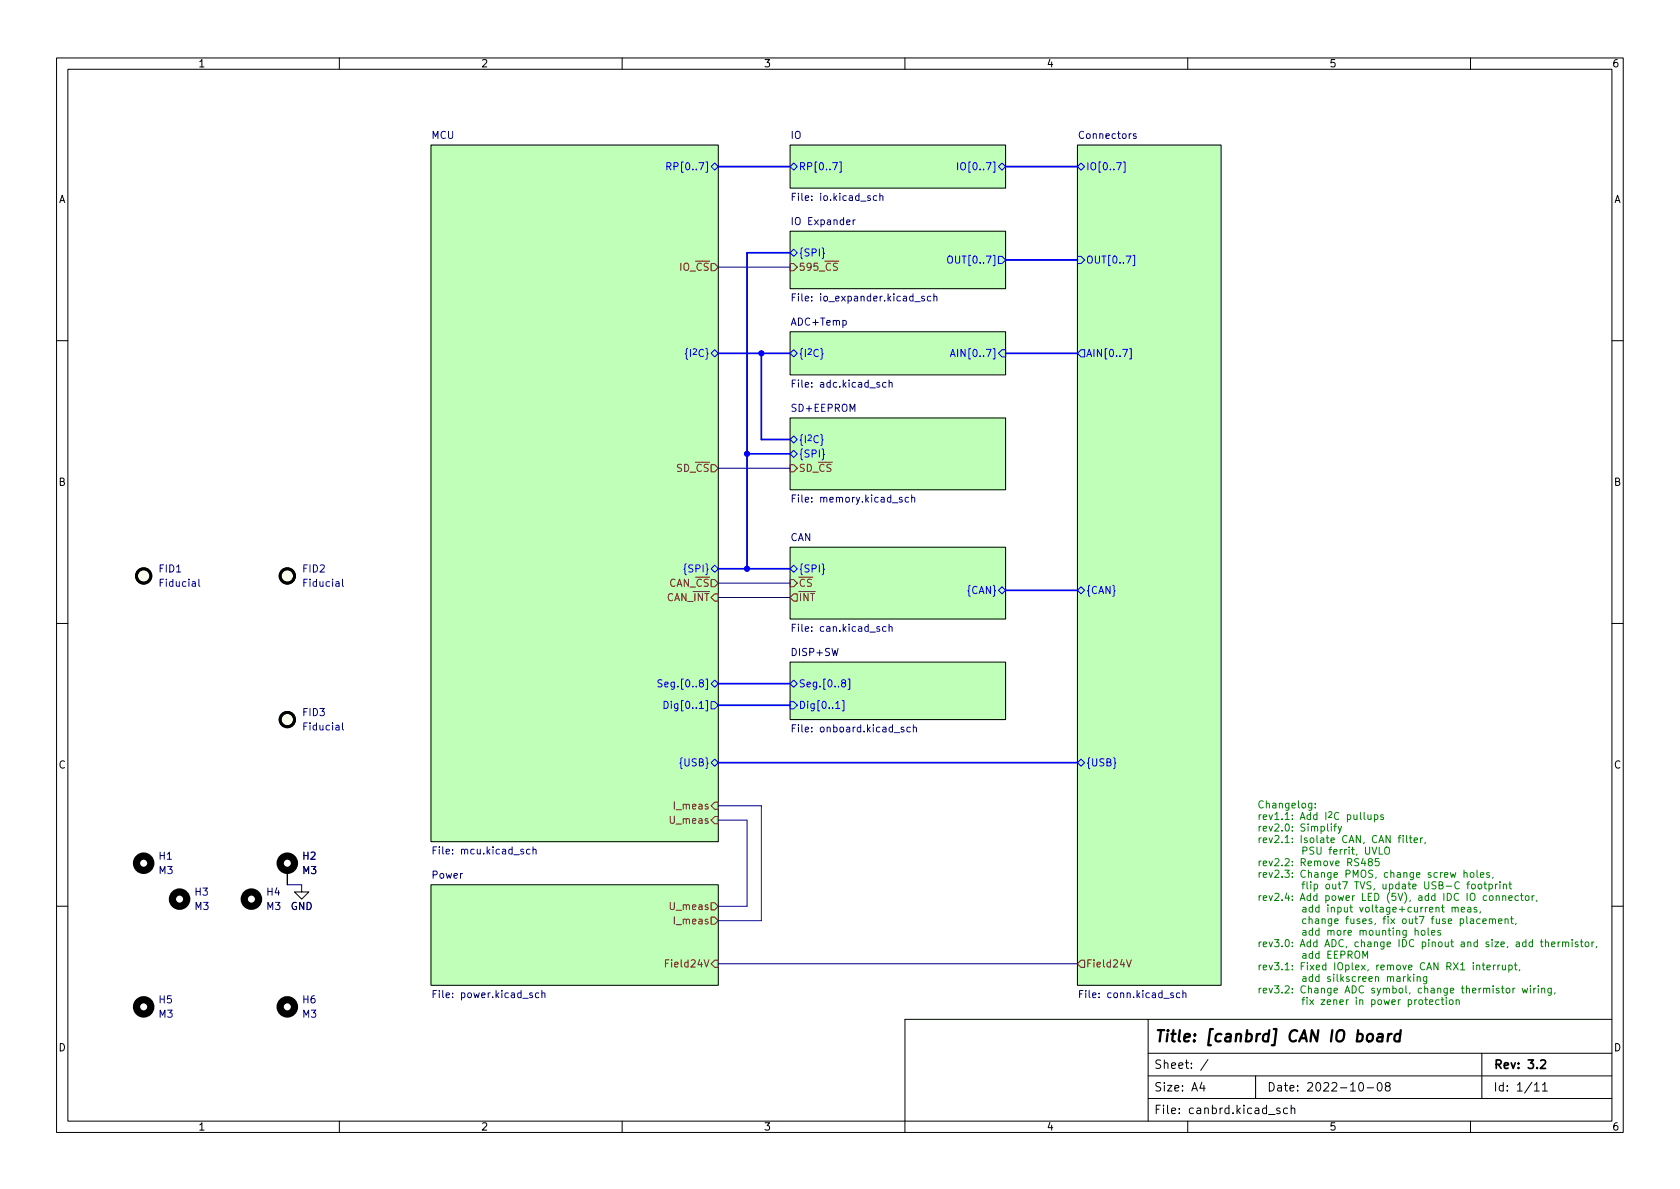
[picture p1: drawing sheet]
<svg xmlns="http://www.w3.org/2000/svg" width="297mm" height="210mm" viewBox="0 0 297 210" stroke-linecap="round" stroke-linejoin="round" font-family="sans-serif">
<g fill="none" stroke="#000" stroke-width=".18">
<path d="M10 10.2h277v190.1h-277zM12 12.2h273v186.1h-273zM60 10.2v2M110 10.2v2M160 10.2v2M210 10.2v2M260 10.2v2M76.2 25.6h50.8v123.2h-50.8zM139.7 25.6h38.1v7.7h-38.1zM190.5 25.6h25.4v148.6h-25.4zM139.7 58.7h38.1v7.6h-38.1zM139.7 40.9h38.1v10.1h-38.1z"/>
<path d="M10 60.2h2M139.7 73.9h38.1v12.7h-38.1zM285 60.2h2M139.7 96.8h38.1v12.7h-38.1zM10 110.2h2M139.7 117.1h38.1v10.1h-38.1zM285 110.2h2M50.8 153.9v2.6M53.3 156.5v1.2h1.3l-1.3 1.3-1.2-1.3h1.2M76.2 156.5h50.8v17.7h-50.8zM10 160.2h2M285 160.2h2"/>
<path d="M60 198.3v2M110 198.3v2M203 194.3h82M203 190.3h82M203 186.3h82M203 180.3v18M210 198.3v2M212.5 191.4l-.4 1h1M212.9 191.9v1M213.6 187.4l-1.3 1.9M222 190.3v4M224.3 197.1h1.1"/>
<path d="M226.3 196l-.4-.1-.2 .2 .1 .3 .5 .1v.4h-.6M227.6 196l-.4-.1-.3 .3v.4l.2 .3h.5M228.3 196.1l.2-.2 .4 .1v.9M228.3 195.4v1.5M240.4 191.5l.2-.1a.81 .81 0 0 1 .6 .7 .81 .81 0 0 1-.3 .8h-.2a.81 .81 0 0 1-.6-.6 .81 .81 0 0 1 .3-.8zM241.7 192.4h1.2M243.7 191.5l.2-.1a.81 .81 0 0 1 .5 .7 .81 .81 0 0 1-.3 .8h-.1a.81 .81 0 0 1-.6-.6 .81 .81 0 0 1 .3-.8zM245.2 192.1l-.3-.3 .1-.2 .2-.2 .4 .1 .2 .2-.1 .2-.6 .2-.2 .3 .1 .4 .2 .1h.3l.3-.3-.1-.4-.2-.1M260 198.3v2M262 186.3v8M271.3 191.9l.4-.5v1.5M271.3 192.9h.9"/>
<path d="M272.7 191.9l.4-.5v1.5M272.7 192.9h.9M285 180.3h-125v20"/>
</g>
<path d="M272.4 187.6l.6-.2 .2 .2 .1 .3-1 1h1" fill="none" stroke="#000" stroke-width=".3"/>
<path d="M243.7 182.9l.2-.1 .5 .1v1.3M244.5 183.3l-.7 .1a.4 .4 0 0 0-.3 .3 .4 .4 0 0 0 .2 .5l.7-.1M245.5 182.8l-.2 1.4M246.1 182.8l-.4 .1-.3 .3M247.6 182.9a.66 .66 0 0 0-1 .3l-.1 .6 .2 .3 .1 .1 .6-.1M247.7 182.2l-.3 2" fill="none" stroke="#000" stroke-width=".4"/>
<g fill="#c0ffb8" stroke="#c0ffb8" stroke-width=".18">
<path d="M190.5 25.6h25.4v148.6h-25.4z"/>
<path d="M139.7 117.1h38.1v10.1h-38.1z"/>
<path d="M139.7 96.8h38.1v12.7h-38.1z"/>
<path d="M76.2 156.5h50.8v17.7h-50.8z"/>
<path d="M76.2 25.6h50.8v123.2h-50.8z"/>
<path d="M139.7 58.7h38.1v7.6h-38.1z"/>
<path d="M139.7 25.6h38.1v7.7h-38.1z"/>
<path d="M139.7 40.9h38.1v10.1h-38.1z"/>
<path d="M139.7 73.9h38.1v12.7h-38.1z"/>
</g>
<g fill="none" stroke="#00f" stroke-width=".18">
<path d="M117.9 29.4h.6l.1-.2v-.3l-.7-.1v1.2M118.2 29.4l.4 .6M125.7 29.5l.7-.7 .6 .7-.6 .6zM139.7 29.5l.6-.7 .7 .7-.7 .6zM147.2 28.8h.9l-.6 1.2M148.4 28.6h.3v1.9h-.3M169.3 28.8v1.2M169.9 28.9l.3-.1a.43 .43 0 0 1 .5 .4v.4a.42 .42 0 0 1-.4 .5 .42 .42 0 0 1-.4-.5zM176.5 29.5l.7-.7 .6 .7-.6 .6zM190.5 29.5l.6-.7 .7 .7-.7 .6zM198.6 28.6h.3v1.9h-.3M139.7 44.7l.6-.6 .7 .6-.7 .6z"/>
<path d="M145.3 43.8l.3 .2v.6l.2 .2-.2 .2v.6l-.3 .2M167.7 45.3h.2a.43 .43 0 0 1 .5 .4v.4a.42 .42 0 0 1-.4 .5 .42 .42 0 0 1-.4-.5v-.4zM176.5 45.3h.7l.6 .7-.6 .6h-.7zM190.5 45.3h.6l.7 .7-.7 .6h-.6zM200.3 45.2h.3v1.8h-.3M125.7 62.5l.7-.7 .6 .7-.6 .6zM139.7 62.5l.6-.7 .7 .7-.7 .6zM139.7 77.7l.6-.6 .7 .6-.7 .7zM145.3 79.4l.3 .2v.6l.2 .1-.2 .2v.6l-.3 .2M168 63.1l.5-1.3 .4 1.3M168.2 62.7h.6M177.2 61.8h.6v1.3h-.6l-.7-.6z"/>
<path d="M191.1 61.8h.7v1.3h-.7l-.6-.6zM198.5 61.8h.9l-.6 1.3M199.7 61.7h.3v1.8h-.3M139.7 80.3l.6-.7 .7 .7-.7 .6zM145.3 99.7l.3 .2v.6l.2 .2-.2 .2v.6l-.3 .1M125.7 100.6l.7-.7 .6 .7-.6 .6zM139.7 100.6l.6-.7 .7 .7-.7 .6zM176.5 104.4l.7-.6 .6 .6-.6 .6zM190.5 104.4l.6-.6 .7 .6-.7 .6zM117.1 120.3l-.5-.1-.2 .1v.4l.5 .2 .2 .3-.3 .3-.5-.1M117.4 124a.64 .64 0 0 1 .8 .6 .64 .64 0 0 1-.8 .7zM125.7 134.9l.7-.7 .6 .7-.6 .6z"/>
<path d="M125.7 124.1h.7l.6 .6-.6 .6h-.7zM126.4 120.3l.6 .6-.6 .6-.7-.6zM139.7 120.9l.6-.6 .7 .6-.7 .6zM139.7 124.1h.6l.7 .6-.7 .6h-.6zM147.8 125.3h.7M148.9 123.9h.3v1.8h-.3M149 120.7l-.2-.2 .1-.2 .1-.1 .4 .1 .1 .1v.2l-.6 .2-.1 .2v.2l.2 .3 .4-.1 .1-.2v-.3l-.2-.2M149.9 120.1h.3v1.8h-.3M190.5 134.9l.6-.7 .7 .7-.7 .6z"/>
</g>
<g fill="none" stroke="#800000" stroke-width=".18">
<path d="M125.7 46.6h.7l.6 .6-.6 .7h-.7zM139.7 46.6h.6l.7 .6-.7 .7h-.6zM125.7 82.2h.7l.6 .6-.6 .6h-.7zM139.7 82.2h.6l.7 .6-.7 .6h-.6zM125.7 102.5h.7l.6 .6-.6 .7h-.7zM126.4 105h.6v1.3h-.6l-.7-.6zM139.7 102.5h.6l.7 .6-.7 .7h-.6zM140.3 105h.7v1.3h-.7l-.6-.6zM125.7 159.6h.7l.6 .7-.6 .6h-.7zM126.4 141.9h.6v1.2h-.6l-.7-.6zM126.4 144.4h.6v1.3h-.6l-.7-.7zM117.7 170.3h.4"/>
<path d="M118.3 169.7h-.6v1.3M125.7 162.2h.7l.6 .6-.6 .6h-.7zM126.4 169.8h.6v1.3h-.6l-.7-.7zM191.1 169.8h.7v1.3h-.7l-.6-.7zM199.2 169.7l.4 1.3 .4-1.3"/>
</g>
<g fill="none" stroke="#000080" stroke-width=".18">
<path d="M140.1 34.8h.4M140.7 34.2h-.6v1.2M151.2 38.9l-.4 .2M155 34.7l-.3-.1-.3 .2 .1 .6h.5M155.6 34.7l.1-.1 .3 .1 .1 .7M155.6 34.2v1.2M200.9 23.7l-.3-.1-.2 .2v.2l.5 .1v.3h-.5M127 47.2h12.7M140.1 52.6h.4M140.7 52h-.6v1.2M164.6 52.4h-.4l-.2 .2 .1 .6h.5M165.1 52.5l.2-.1h.3l.1 .8"/>
<path d="M165.1 52v1.2M140.1 67.8h.4M140.7 67.2h-.6v1.3M156.7 67.7l-.4-.1-.3 .3 .2 .5h.5M157.2 67.7l.2-.1 .3 .1v.8M157.2 67.2v1.3M127 82.8h12.7M140.1 88.1h.4M140.7 87.5h-.6v1.3M160.6 88l-.3-.1-.3 .3 .2 .5h.4M161.2 88.1l.2-.2 .3 .1v.8M161.2 87.5v1.3"/>
<path d="M127 103.1h12.7M127 105.7h12.7M140.1 111h.4M140.7 110.4h-.6v1.2M156.7 110.9l-.4-.1-.3 .2 .2 .6h.5M157.2 110.9l.2-.1 .3 .1v.7M157.2 110.4v1.2M140.1 128.8h.4M140.7 128.2h-.6v1.2M160.9 128.6h-.3l-.3 .2 .2 .6h.4M161.5 128.7l.2-.1h.3v.8M161.5 128.2v1.2"/>
<path d="M50.8 156.5h2.5M76.6 150.4h.4M77.2 149.7h-.6v1.3M93.7 150.2h-.4l-.2 .2 .1 .6h.5M94.2 150.3l.2-.1h.3l.1 .8M94.2 149.7v1.3M127 145h5.1v15.3h-5.1M127 142.5h7.6v20.3h-7.6M76.6 175.8h.4M77.2 175.1h-.6v1.3M95.3 175.6h-.4l-.2 .2 .1 .6h.5M95.8 175.7l.2-.1h.3l.1 .8"/>
<path d="M95.8 175.1v1.3M127 170.4h63.5M190.9 175.8h.4M191.5 175.1h-.6v1.3M208.6 175.6h-.4l-.2 .2 .1 .6h.5M209.1 175.7l.2-.1h.3l.1 .8M209.1 175.1v1.3"/>
</g>
<g fill="none" stroke="#000" stroke-width="1.3">
<circle cx="25.4" cy="152.6" r="1.27"/>
<circle cx="31.7" cy="159" r="1.27"/>
<circle cx="44.4" cy="159" r="1.27"/>
<circle cx="50.8" cy="152.6" r="1.27"/>
<circle cx="25.4" cy="178" r="1.27"/>
<circle cx="50.8" cy="178" r="1.27"/>
</g>
<g fill="#fffed0" stroke="#fffed0" stroke-width=".18">
<circle cx="50.8" cy="101.8" r="1.27"/>
<circle cx="50.8" cy="127.2" r="1.27"/>
<circle cx="25.4" cy="101.8" r="1.27"/>
</g>
<g fill="none" stroke="#000" stroke-width=".51">
<circle cx="25.4" cy="101.8" r="1.27"/>
<circle cx="50.8" cy="101.8" r="1.27"/>
<circle cx="50.8" cy="127.2" r="1.27"/>
</g>
<path d="M35.2 102.4v1.1l.1 .2M60.6 102.4v1.1l.1 .2M60.6 127.8v1.1l.1 .2" fill="none" stroke="#000084" stroke-width=".18"/>
<g fill="none" stroke="#008000" stroke-width=".18">
<path d="M231.9 142v1.1l-.2 .2-.3-.1M231.9 142.1l-.3-.1-.3 .3 .2 .5h.4M232.5 142.8v.1M232.5 142.1v.1M235.4 146.1v.9M235.8 146.1h.5M236.3 145.7l-.3 .2v1.1M236.6 146.1l.3 .9M237.2 146.1l-.4 1.2-.2 .1M241 151.8l-.3 .9h.8M241.3 152.3v.8M241.4 149.8v1l.3 .3h.2l.3-.3v-1"/>
<path d="M242.2 152.4l-.3-.3 .1-.1 .2-.2 .3 .1 .1 .2v.2l-.6 .1-.1 .2v.3l.3 .2h.2l.2-.2v-.4l-.2-.1M242.6 149.8l.4 1.3 .4-1.3M243 144.1h.4l.2 .2-.1 .6h-.5M243.8 151.8h-.6l-.1 .6 .2-.1 .4 .1 .2 .2-.1 .4-.2 .1-.5-.1M243.9 149.8v1.3h.6M244.6 144.1h-.3l-.2 .2 .1 .1 .4 .2v.3h-.5M244.9 150l.2-.2a.43 .43 0 0 1 .6 .4v.4a.42 .42 0 0 1-.5 .5 .42 .42 0 0 1-.4-.5zM247.2 148.2h.5M247.7 147.7l-.3 .2v1.1M248.1 147.7v.2M248.1 148.2v.8M248.7 147.7v1.1l.2 .2"/>
<path d="M249.2 148.2h.5M249.4 147.7v1.1l.3 .2M250 148.6l.6-.1v-.3h-.4l-.2 .1 .1 .7h.5M251.2 148.2v.8M251.5 148.2l-.3 .2M252 149l-.1 .2M255.7 156.7h1M258 156a.6 .6 0 0 0-.8 .5 .6 .6 0 0 0 .6 .7l.2-.1M258.9 154.4l.1-.1 .3 .1 .1 .7M258.9 153.9v1.2M259.3 156.3h.5M259.8 155.9l-.3 .2v1.1"/>
<path d="M260 154.4l.2-.1 .3 .1 .1 .5-.1 .2h-.3l-.2-.1zM260.3 156.4l.3-.1 .3 .3v.3l-.3 .3-.3-.1-.1-.2zM261.2 153.9v1.1l.1 .1M261.4 156.5l.2-.2 .3 .2 .1 .4-.1 .2-.3 .1-.2-.1zM261.8 154.7l.6-.1-.1-.2-.4-.1-.1 .2v.6h.5M262.4 156.3h.4M262.5 155.9v1.1l.3 .2M263.3 156.4l.3-.1 .3 .3-.1 .5h-.5M263.3 156.3v1.3M263.3 154.4l-.3-.1-.2 .2 .1 .2 .4 .1v.3h-.5M263.4 158.4h.4l.2 .2v.4l-.2 .2h-.4l-.1-.2zM264 155.1l-.1 .2"/>
<path d="M264.4 156.3v.9M264.5 158.5l.2-.1h.3l.1 .8M264.5 158.4v.8M264.8 156.3l-.4 .3M265.2 155.9v.1M265.2 156.3v.9M265.7 158.5l.2-.1h.3v.8M265.7 158.4v.8M265.8 156.5l.2-.2 .3 .1 .1 .8M265.8 156.3v.9M266.8 158.8l.6-.1-.1-.3h-.3l-.2 .2v.6h.5M266.8 156.3h.5"/>
<path d="M267 155.9v1.1l.3 .2M268.5 158.4h-.4l-.2 .2 .1 .6h.5M268.8 158.4h.5M269 158v1.1l.3 .1M269.8 158.4h.3l.2 .2v.4l-.2 .2h-.3l-.1-.2zM270.9 158.4v.8M271.3 158.4l-.4 .2M271.7 159.2l-.1 .2M237.1 168.9l.6-.1 .1-.2-.1-.3-.6-.1v1.3M238.4 168.9l.6-.1 .1-.2-.1-.3-.6-.1v1.3M238.7 168.9l.4 .6M239.6 168.4l.3-.2a.43 .43 0 0 1 .5 .4v.4a.42 .42 0 0 1-.4 .5 .42 .42 0 0 1-.4-.5z"/>
<path d="M241 169.5v-1.3l.4 .9 .4-.9v1.3M245.3 172.8l.2-.1 .3 .1 .1 .7M245.3 172.7v.8M245.9 172.9l.1-.2 .3 .1 .1 .7M246.9 164.6l.2-.1 .3 .1 .1 .8M246.9 164.5v.9M247 172.8h.5v.7M247.5 173l-.4 .1-.2 .1 .2 .3h.4M248.1 172.7v.8M248.5 172.7l-.4 .2M248.6 164.5v1.1l-.2 .2-.3-.1M248.6 164.6l-.3-.1-.3 .3 .1 .5h.5"/>
<path d="M248.9 172.3v1.2M249 176.9l.4-.1 .2 .2-.1 .6h-.5M249 176.8v1.3M249.1 173.1l.3 .4M249.4 172.7l-.5 .5M250 172.7v.8M250.1 176.8v.8M250.2 164.6l.2-.1 .3 .1 .1 .8M250.2 164.1v1.3M250.5 176.8l-.4 .2M250.6 172.8l.2-.1 .3 .1v.7M250.6 172.7v.8"/>
<path d="M251 176.9l.3-.1 .2 .2v.4l-.2 .2h-.3l-.1-.2zM251.4 164.6l.3-.1 .3 .3v.3l-.3 .3-.3-.1-.1-.2zM251.9 176.8h.5M252 160.4v.9M252.1 176.4v1.1l.3 .1M252.3 172.7v1l-.3 .3-.3-.1M252.3 172.8l-.4-.1-.2 .2 .1 .6h.5M252.4 160.4l-.4 .3M252.5 164.1v1.1l.2 .2M252.7 160.9l.7-.2-.1-.2-.4-.1-.2 .2 .1 .6h.5M252.7 177.2l.7-.1-.1-.2-.4-.1-.2 .2 .1 .6h.5M253.1 164.9l.6-.1v-.2l-.4-.1-.2 .2 .1 .6h.5"/>
<path d="M253.9 160.6l.2-.2 .3 .1v.8M253.9 160.4v.9M254.4 176.9l-.3-.1-.3 .2 .2 .6h.4M254.7 164.6l-.3-.1-.2 .2 .1 .2 .4 .1v.3h-.5M254.8 176.8h.5M254.9 160.4h.4M255 176.4v1.1l.3 .1M255 160v1.1l.3 .2M255.7 176.8v.8M256.3 176.9l.2-.1 .4 .1v.5l-.1 .2h-.3l-.2-.1zM256.7 160.6l.2-.2 .3 .1 .1 .8M256.7 160.4v.9"/>
<path d="M257.3 160.6l.2-.2 .3 .1v.8M257.5 176.9l.1-.1 .3 .1 .1 .7M257.5 176.8v.8M258.2 162.5h.4l.2 .2-.1 .6h-.5M258.2 162.5v1.2M258.4 160.9l.6-.2-.1-.2-.3-.1-.2 .2v.6h.5M259.3 162.1v1l.2 .2M259.5 160.5h.5l.1 .8M260 162.5h.5v.8M260.1 160.7l-.5 .1-.1 .2 .1 .3 .5-.1M260.5 162.8h-.4l-.2 .2 .2 .3h.4M261.1 160.5l-.3-.1-.2 .2 .1 .2 .4 .1v.3h-.5"/>
<path d="M261.1 170.8l.2-.1h.3v.8M261.1 170.7v.8M261.7 162.5h-.4l-.2 .2 .1 .6h.5M261.8 161.2l-.2 .3M262.1 170.7h.4M262.2 162.9l.6-.1-.1-.3h-.3l-.2 .2v.6h.5M262.2 170.2v1.1l.3 .2M262.9 171.1l.6-.1-.1-.3h-.3l-.2 .1 .1 .6h.4M263.3 162.6l.2-.1h.3l.1 .8M263.3 162.5v.8M263.9 162.7l.2-.2h.3v.8M264.1 170.7v.8"/>
<path d="M264.4 170.7l-.3 .2M264.8 170.7v.8M265 162.9l.6-.1-.1-.3h-.4l-.1 .2v.6h.5M265.2 170.7l-.4 .2M265.4 174.7h.5M265.6 170.7l.1 .7 .3 .1 .2-.1M265.6 174.3v1.1l.3 .2M266.1 162.6l.2-.1h.3l.1 .8M266.1 162.5v.8M266.2 170.7v.8M266.4 174.9l.1-.2 .4 .2 .1 .5-.2 .1-.3 .1-.1-.1zM266.8 170.7h.3l.3 .2-.1 .5h-.5"/>
<path d="M266.8 170.7v1.2M267.1 162.5h.5M267.3 162.1v1l.3 .2M267.5 174.7v.9M267.7 170.7h.5M267.9 174.7l-.4 .3M267.9 170.2v1.1l.3 .2M268 163.3l-.1 .2M268.7 171.4l-.1 .3M269.1 174.7l.3 .9 .2-.6 .3 .6 .2-.9M270.6 174.3v.1M270.6 174.7v.9"/>
<path d="M271.2 174.7v.9M271.6 174.7l-.4 .3M272 174.3v.1M272 174.7v.9M272.3 166.6h.5M272.5 166.1v1.1l.3 .2M272.6 174.9l.2-.2 .3 .1v.8M272.6 174.7v.9M273.2 166.7l.2-.1h.3l.1 .8M273.2 166.1v1.3M274.3 174.7v1.1l-.3 .2h-.3M274.3 174.8l-.4-.1-.2 .3 .1 .5h.5"/>
<path d="M274.3 167l.6-.1v-.3h-.4l-.2 .1 .1 .7h.5M274.9 175.5l-.1 .3M275.5 166.6v.8M275.8 166.6l-.3 .2M276.3 166.7l.2-.1h.3v.8M276.3 166.6v.8M276.8 166.7l.2-.1h.3l.1 .8M278 166.1v.2M278 166.6v.8M279 166.6h-.3l-.2 .1 .1 .2 .4 .2v.3h-.5M279.4 166.6h.5M279.6 166.1v1.1l.3 .2"/>
<path d="M280.3 166.7l.2-.1 .4 .1v.5l-.1 .2h-.3l-.2-.1zM281.5 166.6v.8M281.8 166.6l-.3 .2M282.3 167.4l-.1 .2"/>
</g>
<g fill="none" stroke="#00f" stroke-width=".3">
<path d="M127 29.5h12.7M177.8 29.5h12.7M139.7 44.7h-7.6v55.9M177.8 46h12.7M127 62.5h12.7M134.6 62.5v15.2h5.1M177.8 62.5h12.7M132.1 80.3h7.6M127 100.6h12.7M177.8 104.4h12.7M127 120.9h12.7M127 124.7h12.7"/>
<path d="M127 134.9h63.5"/>
</g>
<g fill="#00f" stroke="#00f" stroke-width=".18">
<circle cx="132.1" cy="80.3" r=".46"/>
<circle cx="132.1" cy="100.6" r=".46"/>
<circle cx="134.6" cy="62.5" r=".46"/>
</g>
<text font-size="2.8" x="204" y="184.3">Title: [canbrd] CAN IO board</text>
<g font-size="2.1">
<text x="204" y="189">Sheet: /</text>
<text x="264" y="189">Rev: 3.2</text>
<text x="204" y="193">Size: A4</text>
<text x="204" y="197">File: canbrd.kicad_sch</text>
<text x="224" y="193">Date: 2022-10-08</text>
<text x="264" y="193">Id: 1/11</text>
</g>
<g font-size="1.8">
<text x="35" y="11.9">1</text>
<text x="85" y="11.9">2</text>
<text x="135" y="11.9">3</text>
<text x="185" y="11.9">4</text>
<text x="235" y="11.9">5</text>
<text x="285" y="11.9">6</text>
<text x="10.3" y="35.9">A</text>
<text x="285.3" y="35.9">A</text>
<text x="10.3" y="85.9">B</text>
<text x="285.3" y="85.9">B</text>
<text x="10.3" y="135.9">C</text>
<text x="285.3" y="135.9">C</text>
<text x="10.3" y="185.9">D</text>
<text x="285.3" y="185.9">D</text>
<text x="35" y="199.9">1</text>
<text x="85" y="199.9">2</text>
<text x="135" y="199.9">3</text>
<text x="185" y="199.9">4</text>
<text x="235" y="199.9">5</text>
<text x="285" y="199.9">6</text>
</g>
<g font-size="1.8" fill="#000080">
<text x="76.3" y="24.5">MCU</text>
<text x="139.8" y="24.5">IO</text>
<text x="191" y="24.5">Connectors</text>
<text x="140.7" y="35.5">File: io.kicad_sch</text>
<text x="140.3" y="39.8">IO Expander</text>
<text x="141.1" y="53.3">File: io_expander.kicad_sch</text>
<text x="140" y="57.6">ADC+Temp</text>
<text x="140.8" y="68.5">File: adc.kicad_sch</text>
<text x="140" y="72.8">SD+EEPROM</text>
<text x="140.9" y="88.9">File: memory.kicad_sch</text>
<text x="139.7" y="95.7">CAN</text>
<text x="28.2" y="101.2">FID1</text>
<text x="53.6" y="101.2">FID2</text>
<text x="140.8" y="111.7">File: can.kicad_sch</text>
<text x="140.1" y="116">DISP+SW</text>
<text x="53.6" y="126.6">FID3</text>
<text x="140.9" y="129.5">File: onboard.kicad_sch</text>
<text x="28.2" y="152">H1</text>
<text x="53.6" y="152">H2</text>
<text x="76.4" y="155.4">Power</text>
<text x="77.3" y="151.1">File: mcu.kicad_sch</text>
<text x="34.5" y="158.4">H3</text>
<text x="47.2" y="158.4">H4</text>
<text x="28.2" y="177.4">H5</text>
<text x="53.6" y="177.4">H6</text>
<text x="77.3" y="176.5">File: power.kicad_sch</text>
<text x="191.6" y="176.5">File: conn.kicad_sch</text>
</g>
<g font-size="1.8" fill="#00f">
<text x="119" y="30.1">RP[0..7]</text>
<text x="141.2" y="30.1">RP[0..7]</text>
<text x="170.3" y="30.1">IO[0..7]</text>
<text x="192" y="30.1">IO[0..7]</text>
<text x="141.2" y="45.3">{SPI}</text>
<text x="168.5" y="46.6">OUT[0..7]</text>
<text x="192" y="46.6">OUT[0..7]</text>
<text x="119" y="63.1">{I^{2}C}</text>
<text x="141.2" y="63.1">{I^{2}C}</text>
<text x="169.2" y="63.1">AIN[0..7]</text>
<text x="192" y="63.1">AIN[0..7]</text>
<text x="141.2" y="80.9">{SPI}</text>
<text x="141.2" y="78.4">{I^{2}C}</text>
<text x="121.3" y="101.2">{SPI}</text>
<text x="141.2" y="101.2">{SPI}</text>
<text x="171.1" y="105">{CAN}</text>
<text x="192" y="105">{CAN}</text>
<text x="117.7" y="121.5">Seg.[0..8]</text>
<text x="118.6" y="125.3">Dig[0..1]</text>
<text x="141.2" y="121.5">Seg.[0..8]</text>
<text x="141.2" y="125.3">Dig[0..1]</text>
<text x="120.4" y="135.5">{USB}</text>
<text x="192" y="135.5">{USB}</text>
</g>
<g font-size="1.8" fill="#800000">
<text x="118.9" y="47.9">IO_~{CS}</text>
<text x="141.2" y="47.9">595_~{CS}</text>
<text x="118.3" y="83.4">SD_~{CS}</text>
<text x="141.2" y="83.4">SD_~{CS}</text>
<text x="116.5" y="106.3">CAN_~{INT}</text>
<text x="116.9" y="103.8">CAN_~{CS}</text>
<text x="141.2" y="103.8">~{CS}</text>
<text x="141.2" y="106.3">~{INT}</text>
<text x="119.5" y="143.1">I_meas</text>
<text x="118.8" y="145.7">U_meas</text>
<text x="118.8" y="160.9">U_meas</text>
<text x="119.5" y="163.4">I_meas</text>
<text x="118.3" y="171.1">Field24V</text>
<text x="192" y="171.1">Field24V</text>
</g>
<g font-size="1.8" fill="#000084">
<text x="28.4" y="103.8">Fiducial</text>
<text x="53.8" y="103.8">Fiducial</text>
<text x="53.8" y="129.2">Fiducial</text>
<text x="28.1" y="154.6">M3</text>
<text x="53.5" y="154.6">M3</text>
<text x="34.5" y="160.9">M3</text>
<text x="47.2" y="160.9">M3</text>
<text x="51.4" y="160.9">GND</text>
<text x="28.1" y="180">M3</text>
<text x="53.5" y="180">M3</text>
</g>
<g font-size="1.8" fill="#008000">
<text x="222.2" y="142.9">Changelog:</text>
<text x="222.2" y="145">rev1.1: Add I^{2}C pullups</text>
<text x="222.2" y="147">rev2.0: Simplify</text>
<text x="222.2" y="149.1">rev2.1: Isolate CAN, CAN filter,</text>
<text x="222.2" y="153.2">rev2.2: Remove RS485</text>
<text x="222.2" y="155.2">rev2.3: Change PMOS, change screw holes,</text>
<text x="226.2" y="151.1">PSU ferrit, UVLO</text>
<text x="222.2" y="159.3">rev2.4: Add power LED (5V), add IDC IO connector,</text>
<text x="226.2" y="157.3">flip out7 TVS, update USB-C footprint</text>
<text x="226.2" y="161.3">add input voltage+current meas,</text>
<text x="222.2" y="167.5">rev3.0: Add ADC, change IDC pinout and size, add thermistor,</text>
<text x="226.2" y="163.4">change fuses, fix out7 fuse placement,</text>
<text x="226.2" y="165.4">add more mounting holes</text>
<text x="222.2" y="171.6">rev3.1: Fixed IOplex, remove CAN RX1 interrupt,</text>
<text x="226.2" y="169.5">add EEPROM</text>
<text x="226.2" y="173.6">add silkscreen marking</text>
<text x="222.2" y="175.7">rev3.2: Change ADC symbol, change thermistor wiring,</text>
<text x="226.2" y="177.7">fix zener in power protection</text>
</g>
</svg>
